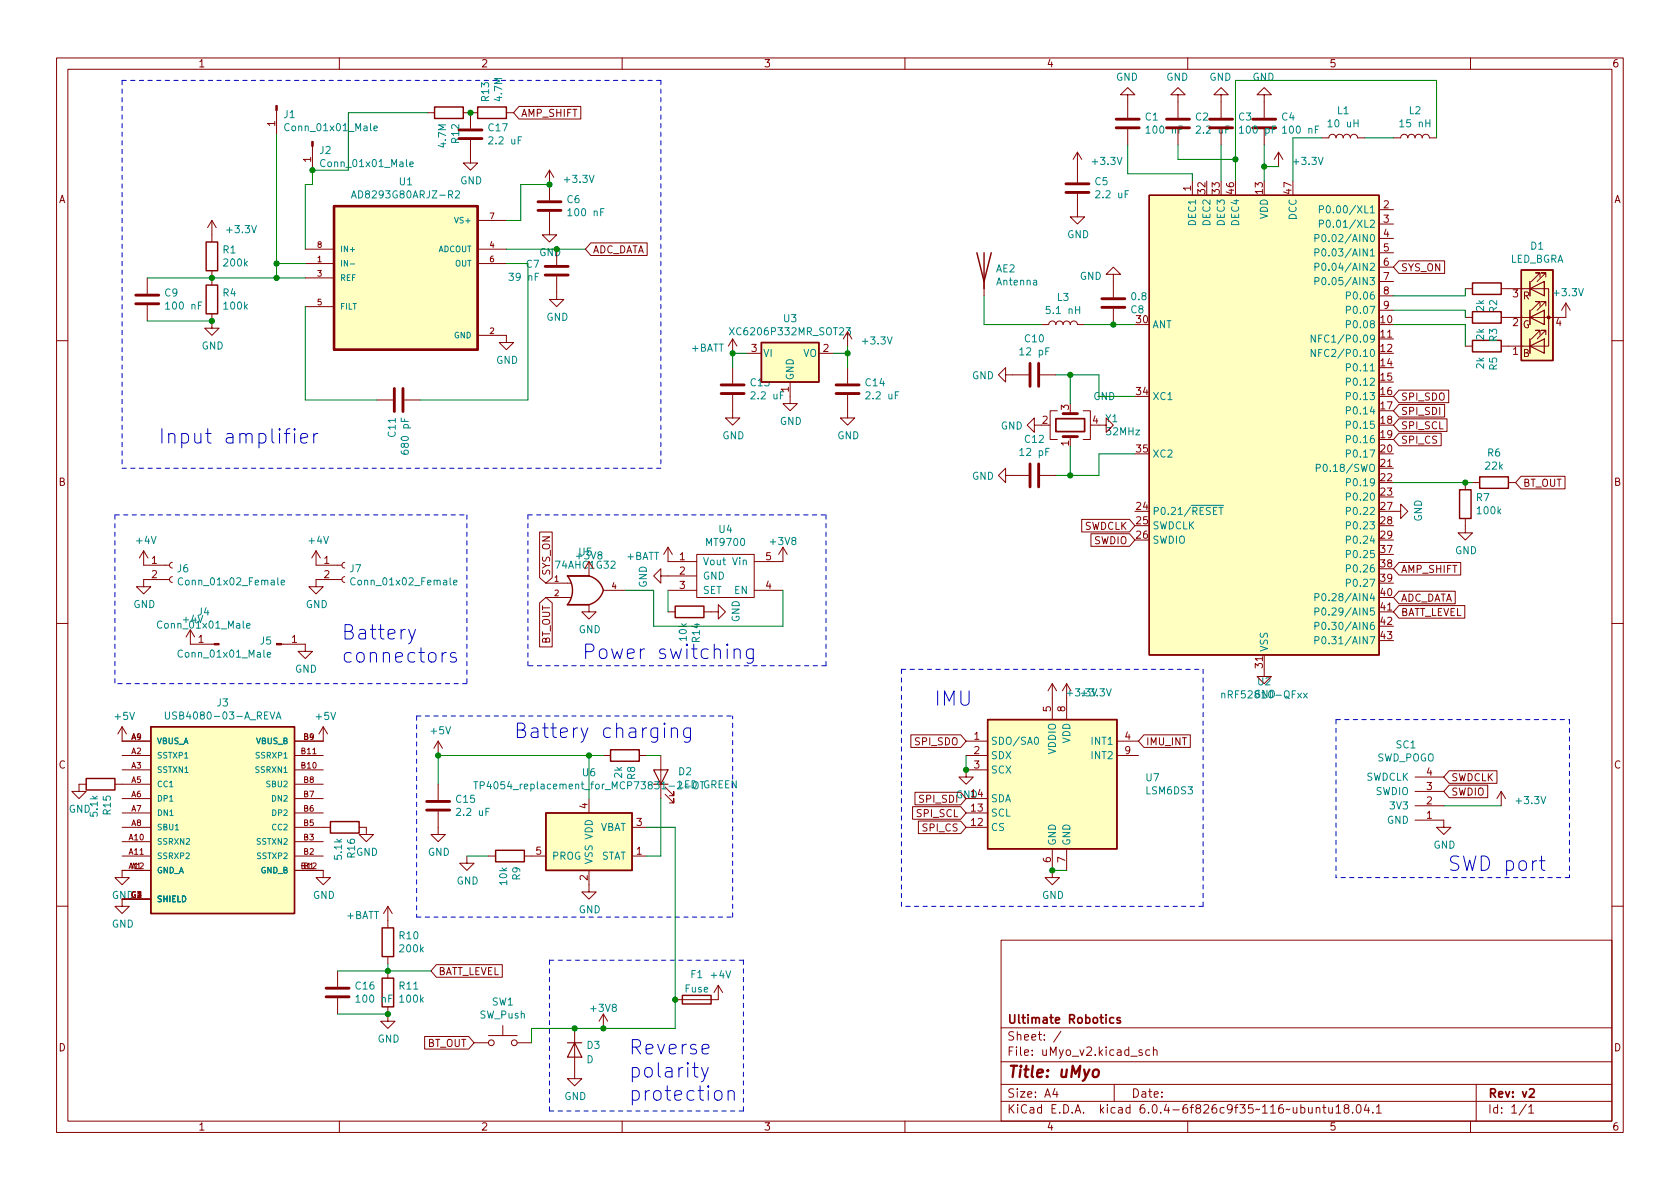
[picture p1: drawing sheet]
<svg xmlns="http://www.w3.org/2000/svg" width="297mm" height="210mm" viewBox="0 0 297 210" stroke-linecap="round" stroke-linejoin="round" font-family="sans-serif">
<g fill="none" stroke="#840000" stroke-width=".18">
<path d="M10 10.2h277v190.1h-277zM12 12.2h273v186.1h-273zM48.9 19.5v4.2M60 10.2v2M75.6 19.9h1.2M81.9 19.9h2.6M83.2 19.9v2.8M89.5 19.9h1.3M91.8 18.8h10.9v2.2h-10.9l-1-1.1zM110 10.2v2M160 10.2v2M199.4 16.8h1.3l-1.3-1.3-1.3 1.3h1.3v4"/>
<path d="M208.3 16.8h1.2l-1.2-1.3-1.3 1.3h1.3v4M210 10.2v2M215.9 16.8h1.3l-1.3-1.3-1.3 1.3h1.3v4M223.5 16.8h1.3l-1.3-1.3-1.3 1.3h1.3v4M260 10.2v2M37.5 39l-.8 1.3M37.5 39v3.8M37.5 39l.7 1.3M55.2 25.9v4.2M83.2 24.8v4h1.3l-1.3 1.3-1.3-1.3h1.3M84.5 39h5M97.2 37.5v4h1.2l-1.2 1.3-1.3-1.3h1.3"/>
<path d="M97.2 30.1v5.3M97.2 30.1l-.8 1.3M97.2 30.1l.7 1.3M190.5 34.3v4h1.3l-1.3 1.3-1.3-1.3h1.3M190.5 26.9v5.4M190.5 26.9l-.8 1.3M190.5 26.9l.8 1.3M199.4 22.9v2.7M208.3 22.9v2.7M210.8 32v2.5M215.9 22.9v2.7M223.5 22.9v2.7"/>
<path d="M226.1 26.9l-.8 1.3M226.1 26.9v2.6M226.1 26.9l.7 1.3M233.7 24.4h1.2M234.9 24.4a.64 .64 0 0 1 .7-.7 .64 .64 0 0 1 .6 .7 .64 .64 0 0 1 .7-.7 .64 .64 0 0 1 .6 .7 .64 .64 0 0 1 .6-.7 .64 .64 0 0 1 .7 .7 .64 .64 0 0 1 .6-.7 .64 .64 0 0 1 .6 .7M240 24.4h1.3M243.8 37.1h2.6M243.8 39.6h2.6M246.4 24.4h1.2M247.6 24.4a.64 .64 0 0 1 .7-.7 .64 .64 0 0 1 .6 .7 .64 .64 0 0 1 .7-.7 .64 .64 0 0 1 .6 .7 .64 .64 0 0 1 .6-.7 .64 .64 0 0 1 .7 .7 .64 .64 0 0 1 .6-.7 .64 .64 0 0 1 .6 .7M252.7 24.4h1.3M26 49.1v2.8"/>
<path d="M26 54v2.8M37.5 55.5v2.5h1.2l-1.2 1.3-1.3-1.3h1.3M37.5 47.9v2.5M54 46.6h5.1M54 49.1h5.1M54 44.1h5.1M54 54.2h5.1M84.5 59.3h5v1.3h1.3l-1.3 1.2-1.2-1.2h1.2M84.5 46.6h5M84.5 44.1h5M98.4 48.9v4.1h1.3l-1.3 1.2-1.2-1.2h1.2M98.4 44.1v2.8"/>
<path d="M104.5 43h9.9v2.2h-9.9l-1-1.1zM129.5 59.9v2.6M129.5 59.9l-.7 1.3M129.5 59.9l.8 1.3M150.6 59.9l-.7-1.2v2.5M174 49.8v2.5M184.1 57.4h1.3a.64 .64 0 0 1 .7-.6 .64 .64 0 0 1 .6 .6 .64 .64 0 0 1 .6-.6 .64 .64 0 0 1 .7 .6 .64 .64 0 0 1 .6-.6 .64 .64 0 0 1 .6 .6 .64 .64 0 0 1 .7-.6 .64 .64 0 0 1 .6 .6h1.3M196.8 48.5h-1.2l1.2-1.3 1.3 1.3h-1.3v4.1M196.8 54.6v2.8M243.8 59.9h2.6M243.8 42.2h2.6M243.8 44.7h2.6"/>
<path d="M243.8 47.2h2.6M243.8 49.8h2.6M243.8 52.3h2.6M243.8 54.9h2.6M247.3 46.1h8.1v2.2h-8.1l-.9-1.1zM259.1 56.1h1.2M259.1 51h1.2M265.4 51h8.4v10.2h-8.4M265.4 56.1h3.8M270.5 54.9v2.5M270.5 49.8v2.5M270.5 59.9v2.6"/>
<path d="M272.3 59.2v-.8h-.8h.8l-1.5 1.5M272.3 54.1v-.8h-.8h.8l-1.5 1.6M272.3 49v-.7h-.8h.8l-1.5 1.5M273 54.9v2.5zM273 54.9h.1M273 49.8v2.5zM273 49.8h.1M273.3 59.2v-.8h-.8h.8l-1.5 1.5M273.3 54.1v-.8h-.8h.8l-1.5 1.6M273.3 49v-.7h-.8h.8l-1.5 1.5M276.9 53.6v2.5h-6.4M276.9 53.6l-.8 1.3"/>
<path d="M276.9 53.6l.7 1.3M10 60.2h2M66.7 70.7h2.8M71.5 70.7h2.8M129.5 69.8v4.1h1.3l-1.3 1.3-1.2-1.3h1.2M129.5 65v2.8M132.1 62.5h2.5M139.7 67.6v3.8h1.3l-1.3 1.2-1.3-1.2h1.3M144.8 62.5h2.5M149.9 69.8v4.1h1.2l-1.2 1.3-1.3-1.3h1.3M149.9 65v2.8M177.8 66.3v-1.3l-1.3 1.3 1.3 1.3v-1.3h4.1"/>
<path d="M182.9 75.2v-1.3l-1.3 1.3 1.3 1.2v-1.2h1.2M183.9 66.3h2.8M186.9 72.6h-1.2v5.1h1.2M189.2 72.6v.5M189.2 77.2v.5M191.5 72.6h1.3v5.1h-1.3M194.3 75.2h1.3v-1.3l1.2 1.3-1.2 1.2v-1.2M247.3 76.6h7.5v2.2h-7.5l-.9-1.1zM247.3 71.5h8.1v2.2h-8.1l-.9-1.1zM247.3 74.1h8.5v2.2h-8.5l-.9-1.1zM247.3 69h8.8v2.2h-8.8l-.9-1.1zM259.1 61.2h1.2"/>
<path d="M285 60.2h2M25.4 97.4l-.8 1.3M25.4 97.4v2.5h4.6M25.4 97.4l.8 1.3M30.5 99.4l-.4 .2-.1 .3 .1 .4 .4 .2M55.9 97.4v2.5h4.6M55.9 97.4l-.8 1.3M55.9 97.4l.7 1.3M61 99.4l-.4 .2-.1 .3 .1 .4 .4 .2M95.4 94.1h2.2v8.1l-1.1 .9-1.1-.9zM104.1 99.3v2.5M118.1 96.8l-.8 1.2"/>
<path d="M118.1 96.8v2.5h5.1M118.1 96.8l.8 1.2M123.2 98h10.1v7.7h-10.1zM138.4 96.8l-.7 1.2M138.4 96.8v2.5h-5.1M138.4 96.8l.8 1.2M177.8 84.1v-1.3l-1.3 1.3 1.3 1.2v-1.2h4.1M183.9 84.1h2.8M191.3 91.8h8.4l1 1.2-1 1.1h-8.4zM192.9 94.4h6.8l1 1.1-1 1.1h-6.8zM243.8 82.8h2.6M246.4 90.4h1.2v-1.3l1.3 1.3-1.3 1.3v-1.3"/>
<path d="M247.3 99.5h11v2.2h-11l-.9-1.1zM259.1 91.7v2.5h1.2l-1.2 1.3-1.3-1.3h1.3M259.1 85.3v1.3M260.3 85.3h1.3M266.7 85.3h1.3M268.9 84.2h7.8v2.2h-7.8l-.9-1.1zM10 110.2h2M30 102.5h-4.6v1.3h1.3l-1.3 1.2-1.3-1.2h1.3M30.5 102l-.4 .1-.1 .4 .1 .3 .4 .2M33.7 111.4l-.8 1.2M33.7 111.4v2.5h4.2M33.7 111.4l.7 1.2"/>
<path d="M49.8 113.9h4.2v1.3h1.2l-1.2 1.3-1.3-1.3h1.3M60.5 102.5h-4.6v1.3h1.2l-1.2 1.2-1.3-1.2h1.3M61 102l-.4 .1-.1 .4 .1 .3 .4 .2M95.4 106.6l1.1-.9 1.1 .9v7.8h-2.2zM96.5 105.7h4.5M96.5 103.1h4.5M104.1 106.9v1.3h1.3l-1.3 1.3-1.2-1.3h1.2M106.7 104.4h3.8M116.8 101.8v-1.2l-1.2 1.2 1.2 1.3v-1.3h6.4M118.1 108.2h1.3M118.1 104.4h5.1M124.5 108.2h2.5v-1.3l1.3 1.3-1.3 1.3v-1.3"/>
<path d="M133.3 104.4h5.1M223.5 115.8v3.8h1.3l-1.3 1.3-1.3-1.3h1.3M243.8 108.2h2.6M247.3 107.1h11.7v2.2h-11.7l-.9-1.1zM247.3 104.5h10v2.3h-10l-.9-1.1zM285 110.2h2M15.2 138.7h-1.2v1.2h1.2l-1.2 1.3-1.3-1.3h1.3M20.3 138.7h6.4M21.6 133.6h5.1M21.6 136.1h5.1M21.6 128.5v2.6h5.1M21.6 128.5l-.8 1.3"/>
<path d="M21.6 128.5l.8 1.3M52.1 133.6h5M52.1 136.1h5M52.1 138.7h5M57.1 128.5v2.6h-5M57.1 128.5l-.7 1.3M57.1 128.5l.8 1.3M77.5 131.1l-.8 1.2M77.5 131.1v2.5M77.5 138.7v2.8M77.5 131.1l.7 1.2M106.7 133.6h1.2"/>
<path d="M113 133.6h1.3M116.8 133.6v7.6M117.6 139.2l1.5 1.5v-.8v.8h-.7M161 129.9h8.9l.9 1.2-.9 1.1h-8.9zM170.8 133.6h3.8M170.8 131.1h3.8M174.6 136.1h-3.8v1.3h1.3l-1.3 1.3-1.3-1.3h1.3M186.1 120.9v6.3M186.1 120.9l-.8 1.3M186.1 120.9l.7 1.3M188.6 120.9v6.3M188.6 120.9l-.8 1.3"/>
<path d="M188.6 120.9l.8 1.3M197.5 133.6h3.8M197.5 131.1h3.8M202.2 129.9h8.3v2.3h-8.3l-.9-1.1zM250.2 139.9h5.1M250.2 137.4h5.1M256.2 138.8h6.8v2.3h-6.8l-.9-1.2zM256.2 136.3h8.5v2.2h-8.5l-.9-1.1zM265.4 139.9l-.7 1.3M265.4 139.9v2.6M265.4 139.9l.8 1.3M21.6 146.3h5.1"/>
<path d="M21.6 148.8h5.1M21.6 151.4h5.1M21.6 141.2h5.1M21.6 143.8h5.1M24.8 152.7l.3-.1 .2 .3-.6 .7h.6M26.7 153.9h-5.1v1.3h1.3l-1.3 1.3-1.3-1.3h1.3M26.7 159h-5.1v1.3h1.3l-1.3 1.2-1.3-1.2h1.3M52.1 153.9h5v1.3h1.3l-1.3 1.3-1.2-1.3h1.2M52.1 146.3h6.3M52.1 148.8h5M52.1 151.4h5M52.1 141.2h5"/>
<path d="M52.1 143.8h5M55.3 152.7l.4-.1 .2 .3-.6 .7h.6M63.5 146.3h1.3v1.3h1.2l-1.2 1.2-1.3-1.2h1.3M77.5 143.5v4.1h1.2l-1.2 1.2-1.3-1.2h1.3M82.5 151.4v1.2h1.3l-1.3 1.3-1.2-1.3h1.2M86.4 151.4h1.2M92.7 151.4h3.8M104.1 153.9v3.8h1.3l-1.3 1.3-1.2-1.3h1.2M104.1 141.2v2.6M111.8 146.3h2.5M111.8 151.4h2.5M117.6 140.5l1.5 1.5v-.8v.8h-.7"/>
<path d="M161.4 142.6h8.5l.9 1.2-.9 1.1h-8.5zM161.8 140.1h8.1l.9 1.1-.9 1.1h-8.1zM162.4 145.2h7.5l.9 1.1-.9 1.1h-7.5zM170.8 146.3h3.8M170.8 141.2h3.8M170.8 143.8h3.8M186.1 150.1v5.1h1.2l-1.2 1.3-1.3-1.3h1.3M188.6 150.1v3.8M250.2 145h5.1v1.3h1.2l-1.2 1.3-1.3-1.3h1.3M250.2 142.5h5.1M10 160.2h2M59.7 171.7v2.8"/>
<path d="M59.7 176.5v2.8M68.6 178v2.6h1.2l-1.2 1.3-1.3-1.3h1.3M68.6 160.3l-.8 1.2M68.6 160.3v3.8M68.6 169.2v1.2M68.6 171.7v1.3M68.6 160.3l.7 1.2M77.2 170.6h11.6v2.2h-11.6l-1-1.1zM106.7 179.3l-.8 1.3M106.7 179.3v2.6M106.7 179.3l.7 1.3M127 174.2v2.6h-7.6"/>
<path d="M127 174.2l-.8 1.3M127 174.2l.8 1.3M177 166.3h108v32h-108zM285 160.2h2M60 198.3v2M75.1 183.3h7.8l.9 1.1-.9 1.1h-7.8zM83.8 184.4h2.6M86.4 183.1h5M88.9 181.4v1.7M91.4 184.4h2.6M101.6 181.9v8.8h1.3l-1.3 1.3-1.3-1.3h1.3M110 198.3v2"/>
<path d="M160 198.3v2M177 194.8h108M177 191.8h108M177 187.8h108M177 181.8h108M186.5 192.5l-.4 1h1M186.9 193v1M187.6 182.4l-1.3 1.9M197 191.8v3M201.9 185.7l-.3-.1-.2 .2v.3l.5 .1v.4h-.5M203.3 185.7l-.4-.1-.3 .3v.4l.1 .3h.6M203.9 185.8l.2-.2 .4 .1 .1 .9"/>
<path d="M203.9 185.1v1.5M210 198.3v2M232.7 196l.2-.2 .4 .1 .1 .9M232.7 195.8v1M233.9 195.8h.5M234.1 195.3v1.3l.3 .2M234.9 195.8l.1 1h.4l.2-.1M235.6 195.8v1M236.2 195.8l.4-.5v1.5M236.2 196.8h.9M237.9 196l-.3-.3 .1-.2 .2-.2 .5 .1 .1 .2-.1 .2-.6 .2-.2 .3 .1 .4 .2 .1h.3l.3-.3v-.2l-.3-.3M239.1 196.7v.1"/>
<path d="M240 195.4l.1-.1a.81 .81 0 0 1 .6 .7 .81 .81 0 0 1-.3 .8h-.1a.81 .81 0 0 1-.6-.6 .81 .81 0 0 1 .3-.8zM241.6 195.3l-.4 1h.9M241.9 195.8v1M242.7 196.7v.1M243.4 195.8l.4-.5v1.5M243.4 196.8h.8M260 198.3v2M261 191.8v6.5M269.9 195.3l-1.3 1.9M270.3 195.8l.4-.5v1.5M270.3 196.8h.9"/>
<circle cx="86.9" cy="184.4" r=".51"/>
<circle cx="90.9" cy="184.4" r=".51"/>
</g>
<path d="M186.7 74h5.1v2.3h-5.1zM196.9 180l-.4-.1-.3 .3v.4l.1 .3h.6M198.1 180l-.4-.1-.2 .2 .1 .3 .5 .1v.4h-.6M270.4 192.7l.6-.2 .2 .2 .1 .3-1 1h1" fill="none" stroke="#840000" stroke-width=".3"/>
<path d="M193.4 189.3a.52 .52 0 0 1 .5-.2 .52 .52 0 0 1 .4 .4l-.1 .6a.55 .55 0 0 1-.5 .4 .55 .55 0 0 1-.5-.4z" fill="none" stroke="#840000" stroke-width=".4"/>
<g fill="none" stroke="#840000" stroke-width=".51">
<path d="M81.2 23h4M81.2 24.5h4M95.1 35.7h4.1M95.1 37.2h4.1M188.5 32.5h4M188.5 34h4M197.4 21.1h4M197.4 22.6h4M206.2 21.1h4.1M206.2 22.6h4.1M213.9 21.1h4M213.9 22.6h4"/>
<path d="M221.5 21.1h4.1M221.5 22.6h4.1M24 52.2h4.1M24 53.7h4.1M96.4 48.6h4.1M96.4 47.1h4.1M194.8 52.8h4.1M194.8 54.4h4.1M69.7 68.7v4.1M71.2 68.7v4.1M127.5 68.1h4.1M127.5 69.6h4.1"/>
<path d="M147.8 68.1h4.1M147.8 69.6h4.1M182.1 64.3v4M183.6 64.3v4M188 77.2h2.5M188 73.1h2.5M182.1 82v4.1M183.6 82v4.1M75.4 141.7h4.1M75.4 143.3h4.1M57.7 174.7h4M57.7 176.3h4"/>
</g>
<g fill="none" stroke="#840000" stroke-width=".25">
<path d="M76.8 18.9h5.1v2h-5.1zM84.5 18.9h5v2h-5zM203.2 34.5h40.6v81.3h-40.6zM36.4 42.8h2.1v5.1h-2.1zM36.4 50.4h2.1v5.1h-2.1zM172.7 44.7l1.3 5.1 1.3-5.1M174 44.7v6.3M260.3 50h5.1v2.1h-5.1zM260.3 55.1h5.1v2h-5.1zM269 47.7h5.6v16h-5.6zM134.6 60.6h10.2v7h-10.2zM260.3 60.2h5.1v2h-5.1z"/>
<path d="M258.1 86.6h2v5.1h-2zM261.6 84.3h5.1v2.1h-5.1zM100.3 101.8h3.8a3.6 3.6 0 0 1 2.6 2.6 3.7 3.7 0 0 1-2.6 2.5h-3.8a4.1 4.1 0 0 0 0-5.1zM119.4 107.2h5.1v2h-5.1zM15.2 137.7h5.1v2h-5.1zM26.7 128.5h25.4v33h-25.4zM107.9 132.6h5.1v2h-5.1zM174.6 127.2h22.9v22.9h-22.9zM58.4 145.3h5.1v2h-5.1zM87.6 150.4h5.1v2h-5.1zM96.5 143.8h15.3v10.1h-15.3zM67.6 173h2v5h-2z"/>
<path d="M67.6 164.1h2v5.1h-2zM120.6 176h5.1v1.5h-5.1z"/>
</g>
<g fill="#ffffc2" stroke="#ffffc2" stroke-width=".18">
<path d="M26.7 128.5h25.4v33h-25.4z"/>
<path d="M134.6 60.6h10.2v7h-10.2z"/>
<path d="M269 47.7h5.6v16h-5.6z"/>
<path d="M203.2 34.5h40.6v81.3h-40.6z"/>
<path d="M96.5 143.8h15.3v10.1h-15.3z"/>
<path d="M59.1 36.4h25.4v25.4h-25.4z"/>
<path d="M174.6 127.2h22.9v22.9h-22.9z"/>
<path d="M100.3 106.9h3.8z"/>
<path d="M100.3 101.8h3.8z"/>
</g>
<g fill="none" stroke="#008484" stroke-width=".18">
<path d="M62.1 35l.5-1.3 .4 1.3M62.3 34.6h.6M66.1 22.7l.6-.1v-.3h-.4l-.2 .2 .1 .6h.5M72.5 29.1l.6-.2-.1-.2-.4-.1-.1 .2v.6h.5M80.5 33.9l.5-.2 .2 .4-.7 .9h.7M233.3 37h.6l.1-.2-.1-.3-.6-.1v1.3M233.3 39.6l.6-.1 .1-.2-.1-.3-.6-.1v1.3M234.6 36.5l.2-.1a.68 .68 0 0 1 .4 .6 .68 .68 0 0 1-.4 .7l-.2-.2-.1-.3zM234.6 39l.2-.1a.68 .68 0 0 1 .4 .7 .68 .68 0 0 1-.4 .6l-.2-.1-.1-.4zM61.9 46.7h.8M129 57.9l.8 1.3M129.8 57.9l-.8 1.3"/>
<path d="M149.6 57.9h.8l-.4 .5 .3 .2v.5l-.2 .1-.5-.1M232.5 42.1h.6l.1-.2v-.3l-.7-.1v1.2M232.5 44.7l.6-.1 .1-.2v-.3l-.7-.1v1.3M232.5 47.2l.6-.1 .1-.1v-.3l-.7-.2v1.3M232.5 49.7h.6l.1-.2v-.3l-.7-.1v1.3M232.6 59.2v1.3l-.8-1.3v1.3M233.8 41.6l.2-.1a.68 .68 0 0 1 .4 .6 .68 .68 0 0 1-.4 .6l-.2-.1-.1-.4zM233.9 44.1l.1-.1a.68 .68 0 0 1 .4 .6 .68 .68 0 0 1-.4 .7 .84 .84 0 0 1-.1-1.2zM233.9 46.6l.1-.1a.68 .68 0 0 1 .4 .7 .68 .68 0 0 1-.4 .6 .84 .84 0 0 1-.1-1.2zM233.9 49.1h.1a.68 .68 0 0 1 .4 .6 .68 .68 0 0 1-.4 .7 .84 .84 0 0 1-.1-1.3zM238.1 57.4l.6-.1 .1-.2-.1-.3-.6-.1v1.3M238.1 52.3l.6-.1 .1-.2-.1-.3-.6-.1v1.3"/>
<path d="M238.1 54.8h.6l.1-.2-.1-.3-.6-.1v1.2M232.6 61.8v1.3l-.8-1.3v1.3M238.1 65l.6-.1 .1-.2-.1-.3-.6-.1v1.3M238.1 67.5h.6l.1-.2-.1-.3-.6-.1v1.2M238.1 70.1l.6-.1 .1-.2-.1-.3-.6-.1v1.3M238.1 72.6l.6-.1 .1-.1-.1-.3-.6-.2v1.3M238.1 75.1h.6l.1-.2-.1-.3-.6-.1v1.3M238.1 77.7l.6-.1 .1-.2-.1-.3-.6-.1v1.3M104.5 97.6l.4 1.2 .4-1.2M106 98.1l-.3-.2 .1-.2 .2-.1h.3l.1 .2v.2l-.6 .2-.1 .2 .1 .3 .2 .1h.3l.1-.2v-.4l-.2-.1M232.7 82.8l.6-.1 .2-.2-.1-.3-.7-.1v1.3M238.1 80.2h.6l.1-.2-.1-.3-.6-.1v1.2"/>
<path d="M238.1 85.3l.6-.1 .1-.1-.1-.3-.6-.2v1.3M238.1 87.8h.6l.1-.2-.1-.3-.6-.1v1.3M238.1 90.4l.6-.1 .1-.2-.1-.3-.6-.1v1.3M238.1 92.9h.6l.1-.2-.1-.3-.6-.1v1.2M238.1 95.5l.6-.1 .1-.2-.1-.3-.6-.1v1.3M238.1 98l.6-.1 .1-.1-.1-.3-.6-.2v1.3M32.3 102.3a.6 .6 0 0 0-.8 .4 .6 .6 0 0 0 .6 .7l.2-.1M43.6 110.7l.6-.2v-.2l-.4-.1-.2 .2 .1 .6h.5M47.3 115.8l.6-.1-.1-.3h-.4l-.1 .1v.7h.5M49.7 103l.6-.1v-.2l-.4-.1-.2 .2 .1 .6h.5M62.8 102.3a.6 .6 0 0 0-.9 .4 .6 .6 0 0 0 .6 .7l.3-.1M80.2 103l.6-.1-.1-.2-.3-.1-.2 .2 .1 .6h.4"/>
<path d="M232.5 105.6h.6l.1-.2v-.3l-.7-.1v1.2M232.5 108.2l.6-.1 .1-.2v-.3l-.7-.1v1.3M232.5 110.7l.6-.1 .1-.1v-.3l-.7-.2v1.3M232.5 113.2h.6l.1-.2v-.3l-.7-.1v1.3M233.9 105h.1a.68 .68 0 0 1 .4 .6 .68 .68 0 0 1-.4 .6 .84 .84 0 0 1-.1-1.2zM233.9 107.6l.1-.1a.68 .68 0 0 1 .4 .6 .68 .68 0 0 1-.4 .7 .84 .84 0 0 1-.1-1.2zM233.9 110.1l.1-.1a.68 .68 0 0 1 .4 .7 .68 .68 0 0 1-.4 .6 .84 .84 0 0 1-.1-1.2zM233.9 112.6h.1a.68 .68 0 0 1 .4 .6 .68 .68 0 0 1-.4 .7 .84 .84 0 0 1-.1-1.3zM238.1 100.5h.6l.1-.2-.1-.3-.6-.1v1.3M238.1 103.1l.6-.1 .1-.2-.1-.3-.6-.1v1.3M29.2 125.9v1l.3 .3h.2l.3-.3v-1M48.8 127.2l.5-1.3 .4 1.3"/>
<path d="M49 126.8h.6M83.8 138.2h.7M84.1 138.2v1.3M84.9 138.9l.6-.1 .1-.1v-.3l-.7-.2v1.3M183 130.5l.2-.1a.68 .68 0 0 1 .4 .6 .68 .68 0 0 1-.4 .6l-.2-.1-.1-.4zM194.5 121.8h.8l-.5 .5 .4 .1v.6l-.2 .1-.5-.1M195.6 121.8l.4 1.3 .5-1.3M216 122.7l.2-.1h.3l.1 .8M216 122.6v.8M230.5 122.6l.6 .8M231.1 122.6l-.6 .8"/>
</g>
<g fill="#840000" stroke="#840000" stroke-width=".18">
<path d="M48.9 113.8h.9v.2h-.9z"/>
<path d="M37.9 113.8h.8v.2h-.8z"/>
<path d="M55.1 25h.3v.9h-.3z"/>
<path d="M48.8 18.7h.2v.8h-.2z"/>
<circle cx="273.8" cy="56.1" r=".25"/>
</g>
<path d="M270.5 56.1l2.5-1.2v2.5zM270.5 51l2.5-1.2v2.5zM270.5 49.8v2.5M270.5 54.9v2.5M270.5 59.9v2.6M270.5 61.2l2.5-1.3v2.6zM115.6 136.1h2.5l-1.3 2.6zM100.3 184.4h2.6M101.6 184.4l1.3 2.5h-2.6z" fill="none" stroke="#840000" stroke-width=".2"/>
<path d="M59.1 36.4h25.4v25.4h-25.4z" fill="none" stroke="#840000" stroke-width=".41"/>
<g fill="none" stroke="#0000c2" stroke-width=".18">
<path d="M52.1 75.8l-.1 .1 .1 .1 .1-.1-.1-.1v.2M52.1 76.7v1.6M53.2 77.5l1.2-.2-.1-.5-.8-.1-.3 .3v1l.1 .2 .2 .1 .8-.1M55.5 76.7v1.6M56.2 76.7a.65 .65 0 0 0-.7 .4M72.3 111.3l.6 1.7M73.5 111.3l-.9 2.3-.3 .2M78.9 115.4a.65 .65 0 0 0-.7 .5M80.6 115.5l-.6-.1-.4 .4 .2 .3 .8 .3 .1 .2-.1 .4-.2 .1-.8-.1M129.8 115a.63 .63 0 0 1 1.1 .1v1.3M129.8 114.8v1.6M133.2 114.8v2a.69 .69 0 0 1-1.1 .4"/>
<path d="M133.2 114.9l-.7-.1-.5 .4v.8l.2 .3 .3 .1 .7-.1M117.5 127.9l-.1 .1 .1 .1 .1-.1-.1-.1v.2M118.7 129a.63 .63 0 0 1 1.1 .1v1.3M118.7 128.7v1.7M122.1 128.7v2.1a.69 .69 0 0 1-1.1 .3M122.1 128.8l-.7-.1-.5 .5v.7l.2 .4 .3 .1 .7-.1M272.2 152.2h1M272.6 151.4v2.1l.1 .3 .5 .1M124 188.8l.6 1.7M125.2 188.8l-.8 2.3-.4 .2M128.7 193.1a.63 .63 0 0 1 1.1 .1v1.4M128.7 192.9v1.7"/>
</g>
<g fill="none" stroke="#0000c2" stroke-width=".18" stroke-dasharray=".8 .8">
<path d="M21.6 14.2h95.2M21.6 14.2v68.6M116.8 14.2v68.6M20.3 91.1v29.8M20.3 91.1h62.2M82.5 91.1v29.8M93.3 91.1h52.7M93.3 91.1v26.6M116.8 82.8h-95.2M146 91.1v26.6M146 117.7h-52.7M159.4 118.4h53.3"/>
<path d="M159.4 118.4v41.9M212.7 118.4v41.9M73.7 126.6v35.6M73.7 126.6h55.8M82.5 120.9h-62.2M236.2 127.2v28M236.2 127.2h41.3M277.5 127.2v28M277.5 155.2h-41.3M73.7 162.2h55.8M97.2 169.8v26.7M97.2 169.8h34.2"/>
<path d="M129.5 162.2v-35.6M131.4 169.8v26.7M212.7 160.3h-53.3M131.4 196.5h-34.2"/>
</g>
<g fill="none" stroke="#008400" stroke-width=".18">
<path d="M75.6 19.9h-14v10.2h-6.4v2.5h-1.2v11.5M48.9 23.7v25.4M97.2 32.6h-5.1v6.4h-2.6M199.4 25.6v5.1h11.4v1.3M208.3 25.6v2.6h10.1M215.9 25.6v6.4M223.5 25.6v6.4M223.5 29.5h2.6M233.7 24.4h-5.1v7.6M241.3 24.4h5.1M254 24.4v-10.2h-35.6v17.8M26 49.1h28"/>
<path d="M26 56.8h11.5M48.9 46.6h5.1M54 54.2v16.5h12.7M89.5 46.6h3.8v24.1h-19M89.5 44.1h14M174 52.3v5.1h10.1M191.8 57.4h8.9M246.4 57.4h12.7v3.8M246.4 54.9h12.7v1.2M259.1 51v1.3h-12.7M132.1 62.5h-2.6v2.5M147.3 62.5h2.6"/>
<path d="M149.9 61.2v3.8M186.7 66.3h7.6v3.8h6.4M189.2 66.3v5.1M189.2 79v5.1M200.7 80.3h-6.4v3.8h-7.6M246.4 85.3h13.9M110.5 104.4h5.1v6.3h22.8v-6.3M118.1 104.4v3.8M104.1 133.6v7.6M106.7 133.6h-29.2v5.1M114.3 133.6h2.5M170.8 133.6v2.5"/>
<path d="M82.5 151.4h3.9M114.3 146.3h5.1v35.6h-25.4v2.5M116.8 141.2v10.2h-2.5M186.1 153.9h2.5M255.3 142.5h10.1M59.7 171.7h16.5M59.7 179.3h8.9M68.6 170.4v1.3"/>
</g>
<g fill="#008400" stroke="#008400" stroke-width=".18">
<circle cx="55.2" cy="30.1" r=".46"/>
<circle cx="48.9" cy="49.1" r=".46"/>
<circle cx="37.5" cy="49.1" r=".46"/>
<circle cx="83.2" cy="19.9" r=".46"/>
<circle cx="119.4" cy="176.8" r=".46"/>
<circle cx="101.6" cy="181.9" r=".46"/>
<circle cx="97.2" cy="32.6" r=".46"/>
<circle cx="48.9" cy="46.6" r=".46"/>
<circle cx="37.5" cy="56.8" r=".46"/>
<circle cx="68.6" cy="179.3" r=".46"/>
<circle cx="68.6" cy="171.7" r=".46"/>
<circle cx="77.5" cy="133.6" r=".46"/>
<circle cx="129.5" cy="62.5" r=".46"/>
<circle cx="170.8" cy="136.1" r=".46"/>
<circle cx="104.1" cy="133.6" r=".46"/>
<circle cx="106.7" cy="181.9" r=".46"/>
<circle cx="189.2" cy="66.3" r=".46"/>
<circle cx="218.4" cy="28.2" r=".46"/>
<circle cx="149.9" cy="62.5" r=".46"/>
<circle cx="189.2" cy="84.1" r=".46"/>
<circle cx="259.1" cy="85.3" r=".46"/>
<circle cx="186.1" cy="153.9" r=".46"/>
<circle cx="223.5" cy="29.5" r=".46"/>
<circle cx="196.8" cy="57.4" r=".46"/>
</g>
<g font-size="3.5" fill="#0000c2">
<text x="27.9" y="78.5">Input amplifier</text>
<text x="60.3" y="113.1">Battery</text>
<text x="60.3" y="117.2">connectors</text>
<text x="102.9" y="116.6">Power switching</text>
<text x="165.1" y="124.8">IMU</text>
<text x="90.8" y="130.5">Battery charging</text>
<text x="255.9" y="154">SWD port</text>
<text x="111.1" y="186.5">Reverse</text>
<text x="111.1" y="190.6">polarity</text>
<text x="111.1" y="194.7">protection</text>
</g>
<text font-size="2.8" fill="#840000" x="178" y="190.6">Title: uMyo</text>
<g font-size="2.1" fill="#840000">
<text x="178" y="184">Sheet: /</text>
<text x="178" y="181">Ultimate Robotics</text>
<text x="178" y="186.7">File: uMyo_v2.kicad_sch</text>
<text x="178" y="196.9">KiCad E.D.A. kicad 6.0.4-6f826c9f35~116~ubuntu18.04.1</text>
<text x="178" y="194.1">Size: A4</text>
<text x="200" y="194.1">Date:</text>
<text x="263" y="194.1">Rev: v2</text>
<text x="263" y="196.9">Id: 1/1</text>
</g>
<g font-size="1.8" fill="#840000">
<text x="35" y="11.9">1</text>
<text x="85" y="11.9">2</text>
<text x="135" y="11.9">3</text>
<text x="185" y="11.9">4</text>
<text x="235" y="11.9">5</text>
<text x="285" y="11.9">6</text>
<text x="48.6" y="22.3" transform="rotate(-90 48.6 22.3)">1</text>
<text x="92.1" y="20.7">AMP_SHIFT</text>
<text x="55" y="28.7" transform="rotate(-90 55 28.7)">1</text>
<text x="10.3" y="35.9">A</text>
<text x="210.6" y="33.8" transform="rotate(-90 210.6 33.8)">1</text>
<text x="213.1" y="34.3" transform="rotate(-90 213.1 34.3)">32</text>
<text x="215.6" y="34.3" transform="rotate(-90 215.6 34.3)">33</text>
<text x="218.2" y="34.3" transform="rotate(-90 218.2 34.3)">46</text>
<text x="223.3" y="34.3" transform="rotate(-90 223.3 34.3)">13</text>
<text x="228.3" y="34.3" transform="rotate(-90 228.3 34.3)">47</text>
<text x="285.3" y="35.9">A</text>
<text x="244.6" y="36.8">2</text>
<text x="244.6" y="39.4">3</text>
<text x="244.6" y="41.9">4</text>
<text x="104.8" y="44.8">ADC_DATA</text>
<text x="244.6" y="44.4">5</text>
<text x="244.6" y="47">6</text>
<text x="247.6" y="48">SYS_ON</text>
<text x="244.6" y="49.5">7</text>
<text x="244.6" y="52.1">8</text>
<text x="267.5" y="52.6">3</text>
<text x="269.2" y="53">R</text>
<text x="129.8" y="59.3">XC6206P332MR_SOT23</text>
<text x="200.9" y="57.1">30</text>
<text x="244.1" y="57.1">10</text>
<text x="244.1" y="59.7">11</text>
<text x="244.6" y="54.6">9</text>
<text x="267.5" y="57.7">2</text>
<text x="269.2" y="58">G</text>
<text x="275.1" y="57.7">4</text>
<text x="132.9" y="62.2">3</text>
<text x="145.6" y="62.2">2</text>
<text x="244.1" y="62.2">12</text>
<text x="244.1" y="64.8">14</text>
<text x="267.5" y="62.7">1</text>
<text x="269.2" y="63.1">B</text>
<text x="139.4" y="69.3" transform="rotate(-90 139.4 69.3)">1</text>
<text x="200.9" y="69.8">34</text>
<text x="244.1" y="67.3">15</text>
<text x="244.1" y="69.8">16</text>
<text x="247.6" y="70.8">SPI_SDO</text>
<text x="184.3" y="74.9">2</text>
<text x="189" y="72.5" transform="rotate(-90 189 72.5)">3</text>
<text x="193.2" y="74.9">4</text>
<text x="244.1" y="72.4">17</text>
<text x="244.1" y="74.9">18</text>
<text x="244.1" y="77.5">19</text>
<text x="247.6" y="73.4">SPI_SDI</text>
<text x="247.6" y="75.9">SPI_SCL</text>
<text x="189" y="78.8" transform="rotate(-90 189 78.8)">1</text>
<text x="200.9" y="80">35</text>
<text x="244.1" y="80">20</text>
<text x="244.1" y="82.5">21</text>
<text x="247.6" y="78.4">SPI_CS</text>
<text x="10.3" y="85.9">B</text>
<text x="244.1" y="85.1">22</text>
<text x="244.1" y="87.6">23</text>
<text x="269.2" y="86.1">BT_OUT</text>
<text x="285.3" y="85.9">B</text>
<text x="191.6" y="93.7">SWDCLK</text>
<text x="200.9" y="90.2">24</text>
<text x="200.9" y="92.7">25</text>
<text x="200.9" y="95.2">26</text>
<text x="244.1" y="90.2">27</text>
<text x="244.1" y="92.7">28</text>
<text x="244.1" y="95.2">29</text>
<text x="26.8" y="99.7">1</text>
<text x="57.3" y="99.7">1</text>
<text x="97.2" y="101.8" transform="rotate(-90 97.2 101.8)">SYS_ON</text>
<text x="98.4" y="100.6">74AHC1G32</text>
<text x="120.2" y="99.1">1</text>
<text x="120.2" y="101.6">2</text>
<text x="135.4" y="99.1">5</text>
<text x="193.4" y="96.2">SWDIO</text>
<text x="244.1" y="97.8">37</text>
<text x="244.1" y="100.3">38</text>
<text x="247.6" y="101.3">AMP_SHIFT</text>
<text x="26.8" y="102.2">2</text>
<text x="57.3" y="102.2">2</text>
<text x="120.2" y="104.1">3</text>
<text x="135.4" y="104.1">4</text>
<text x="244.1" y="102.9">39</text>
<text x="244.1" y="105.4">40</text>
<text x="244.1" y="107.9">41</text>
<text x="247.6" y="106.4">ADC_DATA</text>
<text x="35.1" y="113.7">1</text>
<text x="51.6" y="113.7">1</text>
<text x="244.1" y="110.5">42</text>
<text x="244.1" y="113">43</text>
<text x="247.6" y="108.9">BATT_LEVEL</text>
<text x="97.2" y="114" transform="rotate(-90 97.2 114)">BT_OUT</text>
<text x="223.3" y="118.1" transform="rotate(-90 223.3 118.1)">31</text>
<text x="185.8" y="125.8" transform="rotate(-90 185.8 125.8)">5</text>
<text x="188.3" y="125.8" transform="rotate(-90 188.3 125.8)">8</text>
<text x="161.9" y="131.8">SPI_SDO</text>
<text x="172.2" y="130.8">1</text>
<text x="198.9" y="130.8">4</text>
<text x="202.6" y="131.8">IMU_INT</text>
<text x="10.3" y="135.9">C</text>
<text x="172.2" y="133.3">2</text>
<text x="172.2" y="135.9">3</text>
<text x="198.9" y="133.3">9</text>
<text x="252.2" y="137.2">4</text>
<text x="285.3" y="135.9">C</text>
<text x="103.9" y="143" transform="rotate(-90 103.9 143)">4</text>
<text x="162.8" y="141.9">SPI_SDI</text>
<text x="171.7" y="143.5">13</text>
<text x="171.7" y="141">14</text>
<text x="252.2" y="142.2">2</text>
<text x="252.2" y="139.7">3</text>
<text x="256.5" y="140.7">SWDIO</text>
<text x="256.5" y="138.1">SWDCLK</text>
<text x="112.5" y="146">3</text>
<text x="162.2" y="144.5">SPI_SCL</text>
<text x="163.3" y="147">SPI_CS</text>
<text x="171.7" y="146">12</text>
<text x="252.2" y="144.8">1</text>
<text x="94.8" y="151.1">5</text>
<text x="103.9" y="155.7" transform="rotate(-90 103.9 155.7)">2</text>
<text x="112.5" y="151.1">1</text>
<text x="185.8" y="152.5" transform="rotate(-90 185.8 152.5)">6</text>
<text x="188.3" y="152.5" transform="rotate(-90 188.3 152.5)">7</text>
<text x="77.5" y="172.4">BATT_LEVEL</text>
<text x="10.3" y="185.9">D</text>
<text x="75.5" y="185.1">BT_OUT</text>
<text x="285.3" y="185.9">D</text>
<text x="35" y="199.9">1</text>
<text x="85" y="199.9">2</text>
<text x="135" y="199.9">3</text>
<text x="185" y="199.9">4</text>
<text x="235" y="199.9">5</text>
<text x="285" y="199.9">6</text>
</g>
<g font-size="1.8" fill="#008484">
<text x="86.5" y="17.9" transform="rotate(-90 86.5 17.9)">R13</text>
<text x="88.8" y="17.8" transform="rotate(-90 88.8 17.8)">4.7M</text>
<text x="197.3" y="14.3">GND</text>
<text x="206.2" y="14.3">GND</text>
<text x="213.8" y="14.3">GND</text>
<text x="221.4" y="14.3">GND</text>
<text x="50.2" y="20.9">J1</text>
<text x="50.9" y="23.2">Conn_01x01_Male</text>
<text x="86.4" y="23.2">C17</text>
<text x="202.5" y="21.3">C1</text>
<text x="203" y="23.6">100 nF</text>
<text x="211.4" y="21.3">C2</text>
<text x="211.8" y="23.6">2.2 uF</text>
<text x="219" y="21.3">C3</text>
<text x="219.5" y="23.6">100 pF</text>
<text x="226.6" y="21.3">C4</text>
<text x="227.1" y="23.6">100 nF</text>
<text x="235.1" y="22.5">10 uH</text>
<text x="236.5" y="20.2">L1</text>
<text x="247.8" y="22.5">15 nH</text>
<text x="249.2" y="20.2">L2</text>
<text x="56.5" y="27.2">J2</text>
<text x="57.2" y="29.5">Conn_01x01_Male</text>
<text x="78.9" y="26" transform="rotate(-90 78.9 26)">4.7M</text>
<text x="81.2" y="25.3" transform="rotate(-90 81.2 25.3)">R12</text>
<text x="86.7" y="25.5">2.2 uF</text>
<text x="193.3" y="29.2">+3.3V</text>
<text x="228.9" y="29.2">+3.3V</text>
<text x="63.1" y="35.1">AD8293G80ARJZ-R2</text>
<text x="70.6" y="32.8">U1</text>
<text x="81.3" y="32.6">GND</text>
<text x="100" y="32.3">+3.3V</text>
<text x="100.3" y="35.9">C6</text>
<text x="193.6" y="32.7">C5</text>
<text x="194.1" y="35">2.2 uF</text>
<text x="40.3" y="41.2">+3.3V</text>
<text x="100.8" y="38.2">100 nF</text>
<text x="211.5" y="39.8" transform="rotate(-90 211.5 39.8)">DEC1</text>
<text x="214" y="39.8" transform="rotate(-90 214 39.8)">DEC2</text>
<text x="216.5" y="39.8" transform="rotate(-90 216.5 39.8)">DEC3</text>
<text x="219.1" y="39.8" transform="rotate(-90 219.1 39.8)">DEC4</text>
<text x="224.2" y="38.8" transform="rotate(-90 224.2 38.8)">VDD</text>
<text x="229.2" y="38.9" transform="rotate(-90 229.2 38.9)">DCC</text>
<text x="235" y="37.7">P0.00/XL1</text>
<text x="235" y="40.3">P0.01/XL2</text>
<text x="39.4" y="44.8">R1</text>
<text x="39.7" y="47.1">200k</text>
<text x="93.1" y="47.3">C7</text>
<text x="188.7" y="42.1">GND</text>
<text x="234.2" y="42.8">P0.02/AIN0</text>
<text x="234.2" y="45.3">P0.03/AIN1</text>
<text x="234.2" y="47.9">P0.04/AIN2</text>
<text x="266.9" y="46.5">LED_BGRA</text>
<text x="270.6" y="44.1">D1</text>
<text x="29.1" y="52.4">C9</text>
<text x="39.4" y="52.4">R4</text>
<text x="90.3" y="49.7">39 nF</text>
<text x="176.1" y="48.2">AE2</text>
<text x="176.3" y="50.5">Antenna</text>
<text x="186.9" y="53.2">L3</text>
<text x="190.9" y="49.5">GND</text>
<text x="200.4" y="53.1">0.8 pF</text>
<text x="234.2" y="50.4">P0.05/AIN3</text>
<text x="238.7" y="53">P0.06</text>
<text x="274.9" y="52.4">+3.3V</text>
<text x="29.7" y="54.7">100 nF</text>
<text x="39.7" y="54.7">100k</text>
<text x="96.6" y="56.7">GND</text>
<text x="138.6" y="57">U3</text>
<text x="185.3" y="55.5">5.1 nH</text>
<text x="200" y="55.4">C8</text>
<text x="203.7" y="58">ANT</text>
<text x="238.7" y="58">P0.08</text>
<text x="238.7" y="55.5">P0.07</text>
<text x="262.4" y="55" transform="rotate(-90 262.4 55)">2k</text>
<text x="264.7" y="55.3" transform="rotate(-90 264.7 55.3)">R2</text>
<text x="35.6" y="61.8">GND</text>
<text x="87.7" y="64.3">GND</text>
<text x="122.2" y="62.2">+BATT</text>
<text x="134.9" y="63.1">VI</text>
<text x="142" y="63.1">VO</text>
<text x="152.7" y="60.9">+3.3V</text>
<text x="180.6" y="62.8">12 pF</text>
<text x="181.3" y="60.5">C10</text>
<text x="233.6" y="60.6">NFC1/P0.09</text>
<text x="233.6" y="63.1">NFC2/P0.10</text>
<text x="238.7" y="65.7">P0.11</text>
<text x="262.4" y="65.2" transform="rotate(-90 262.4 65.2)">2k</text>
<text x="262.4" y="60.1" transform="rotate(-90 262.4 60.1)">2k</text>
<text x="264.7" y="65.4" transform="rotate(-90 264.7 65.4)">R5</text>
<text x="264.7" y="60.4" transform="rotate(-90 264.7 60.4)">R3</text>
<text x="132.8" y="68.3">C13</text>
<text x="133.1" y="70.6">2.2 uF</text>
<text x="140.3" y="67.3" transform="rotate(-90 140.3 67.3)">GND</text>
<text x="153.1" y="68.3">C14</text>
<text x="153.4" y="70.6">2.2 uF</text>
<text x="171.8" y="67.1">GND</text>
<text x="193.3" y="70.7">GND</text>
<text x="203.7" y="70.7">XC1</text>
<text x="238.7" y="68.2">P0.12</text>
<text x="238.7" y="70.7">P0.13</text>
<text x="70" y="77.2" transform="rotate(-90 70 77.2)">C11</text>
<text x="127.7" y="77.7">GND</text>
<text x="137.9" y="75.1">GND</text>
<text x="148" y="77.7">GND</text>
<text x="176.9" y="75.9">GND</text>
<text x="195.5" y="74.6">Y1</text>
<text x="195.7" y="77">32MHz</text>
<text x="238.7" y="73.3">P0.14</text>
<text x="238.7" y="75.8">P0.15</text>
<text x="72.3" y="80" transform="rotate(-90 72.3 80)">680 pF</text>
<text x="180.6" y="80.6">12 pF</text>
<text x="181.3" y="78.3">C12</text>
<text x="203.7" y="80.9">XC2</text>
<text x="234" y="83.4">P0.18/SWO</text>
<text x="238.7" y="78.4">P0.16</text>
<text x="238.7" y="80.9">P0.17</text>
<text x="262.7" y="83">22k</text>
<text x="263" y="80.7">R6</text>
<text x="171.8" y="84.8">GND</text>
<text x="238.7" y="86">P0.19</text>
<text x="238.7" y="88.5">P0.20</text>
<text x="261" y="88.6">R7</text>
<text x="127.1" y="94.2">U4</text>
<text x="203.7" y="91.1">P0.21/~{RESET}</text>
<text x="203.7" y="93.6">SWDCLK</text>
<text x="238.7" y="91.1">P0.22</text>
<text x="238.7" y="93.6">P0.23</text>
<text x="251.4" y="92.3" transform="rotate(-90 251.4 92.3)">GND</text>
<text x="261.3" y="90.9">100k</text>
<text x="24.2" y="96.2">+4V</text>
<text x="31.4" y="101.2">J6</text>
<text x="54.7" y="96.2">+4V</text>
<text x="61.9" y="101.2">J7</text>
<text x="102.4" y="98.2">U5</text>
<text x="110.8" y="99">+BATT</text>
<text x="124.2" y="99.9">Vout</text>
<text x="125" y="96.5">MT9700</text>
<text x="129.6" y="99.9">Vin</text>
<text x="136.3" y="96.4">+3V8</text>
<text x="203.7" y="96.1">SWDIO</text>
<text x="238.7" y="96.1">P0.24</text>
<text x="238.7" y="98.7">P0.25</text>
<text x="238.7" y="101.2">P0.26</text>
<text x="257.2" y="98">GND</text>
<text x="23.6" y="107.5">GND</text>
<text x="32.2" y="103.5">Conn_01x02_Female</text>
<text x="54" y="107.5">GND</text>
<text x="62.6" y="103.5">Conn_01x02_Female</text>
<text x="114.4" y="103.9" transform="rotate(-90 114.4 103.9)">GND</text>
<text x="124.2" y="102.5">GND</text>
<text x="124.2" y="105">SET</text>
<text x="129.9" y="105">EN</text>
<text x="234.2" y="106.3">P0.28/AIN4</text>
<text x="238.7" y="103.8">P0.27</text>
<text x="28.3" y="111.1">Conn_01x01_Male</text>
<text x="32.4" y="110.2">+4V</text>
<text x="35" y="108.8">J4</text>
<text x="46" y="114">J5</text>
<text x="102.3" y="112">GND</text>
<text x="121.4" y="113.3" transform="rotate(-90 121.4 113.3)">10k</text>
<text x="123.7" y="113.5" transform="rotate(-90 123.7 113.5)">R14</text>
<text x="130.8" y="110" transform="rotate(-90 130.8 110)">GND</text>
<text x="234.2" y="108.8">P0.29/AIN5</text>
<text x="234.2" y="111.4">P0.30/AIN6</text>
<text x="234.2" y="113.9">P0.31/AIN7</text>
<text x="32" y="116.3">Conn_01x01_Male</text>
<text x="52.1" y="118.9">GND</text>
<text x="224.2" y="115.3" transform="rotate(-90 224.2 115.3)">VSS</text>
<text x="38.4" y="124.9">J3</text>
<text x="188.9" y="123.1">+3.3V</text>
<text x="216.8" y="123.5">nRF52810-QFxx</text>
<text x="221.7" y="123.4">GND</text>
<text x="222.4" y="121.2">U2</text>
<text x="20.4" y="127.3">+5V</text>
<text x="30.4" y="127.2">USB4080-03-A_REVA</text>
<text x="55.9" y="127.3">+5V</text>
<text x="76.3" y="129.8">+5V</text>
<text x="175.1" y="131.7">SDO/SA0</text>
<text x="189.2" y="131.5" transform="rotate(-90 189.2 131.5)">VDD</text>
<text x="193.1" y="131.7">INT1</text>
<text x="103" y="137.3">U6</text>
<text x="110" y="137.6" transform="rotate(-90 110 137.6)">2k</text>
<text x="112.3" y="137.8" transform="rotate(-90 112.3 137.8)">R8</text>
<text x="120" y="137.1">D2</text>
<text x="175.1" y="134.2">SDX</text>
<text x="175.1" y="136.8">SCX</text>
<text x="186.7" y="133.4" transform="rotate(-90 186.7 133.4)">VDDIO</text>
<text x="193.1" y="134.2">INT2</text>
<text x="243.4" y="134.6">SWD_POGO</text>
<text x="246.9" y="132.3">SC1</text>
<text x="12.1" y="143.7">GND</text>
<text x="80.7" y="142">C15</text>
<text x="86.4" y="139.6">TP4054_replacement_for_MCP73831-2-OT</text>
<text x="120" y="139.4">LED GREEN</text>
<text x="169" y="141.2">GND</text>
<text x="175.1" y="141.9">SDA</text>
<text x="202.6" y="138.1">U7</text>
<text x="202.7" y="140.5">LSM6DS3</text>
<text x="241.4" y="138">SWDCLK</text>
<text x="243.2" y="140.6">SWDIO</text>
<text x="246" y="143.1">3V3</text>
<text x="268.3" y="142.2">+3.3V</text>
<text x="17.3" y="144.3" transform="rotate(-90 17.3 144.3)">5.1k</text>
<text x="19.6" y="144" transform="rotate(-90 19.6 144)">R15</text>
<text x="81" y="144.3">2.2 uF</text>
<text x="105.9" y="146.9">VBAT</text>
<text x="175.1" y="146.9">CS</text>
<text x="175.1" y="144.4">SCL</text>
<text x="186.7" y="149.6" transform="rotate(-90 186.7 149.6)">GND</text>
<text x="189.2" y="149.6" transform="rotate(-90 189.2 149.6)">GND</text>
<text x="245.2" y="145.7">GND</text>
<text x="60.5" y="151.9" transform="rotate(-90 60.5 151.9)">5.1k</text>
<text x="62.8" y="151.6" transform="rotate(-90 62.8 151.6)">R16</text>
<text x="62.9" y="151.3">GND</text>
<text x="75.6" y="151.3">GND</text>
<text x="92" y="155.6" transform="rotate(-90 92 155.6)">R9</text>
<text x="97.5" y="152">PROG</text>
<text x="104.8" y="152.9" transform="rotate(-90 104.8 152.9)">VSS VDD</text>
<text x="106.1" y="152">STAT</text>
<text x="253.4" y="150.1">GND</text>
<text x="19.8" y="158.9">GND</text>
<text x="55.3" y="158.9">GND</text>
<text x="80.7" y="156.4">GND</text>
<text x="89.7" y="156.4" transform="rotate(-90 89.7 156.4)">10k</text>
<text x="102.3" y="161.5">GND</text>
<text x="184.2" y="158.9">GND</text>
<text x="19.8" y="164">GND</text>
<text x="61.2" y="162.5">+BATT</text>
<text x="70.7" y="166.1">R10</text>
<text x="70.8" y="168.4">200k</text>
<text x="122.2" y="173">F1</text>
<text x="125.8" y="173">+4V</text>
<text x="62.9" y="175">C16</text>
<text x="63.3" y="177.3">100 nF</text>
<text x="70.7" y="175">R11</text>
<text x="70.8" y="177.3">100k</text>
<text x="87" y="177.8">SW1</text>
<text x="104.6" y="178.9">+3V8</text>
<text x="121.1" y="175.5">Fuse</text>
<text x="66.7" y="184.3">GND</text>
<text x="84.8" y="180.1">SW_Push</text>
<text x="103.8" y="185.5">D3</text>
<text x="103.7" y="188">D</text>
<text x="99.8" y="194.5">GND</text>
</g>
<text font-size="1.8" fill="#008400" x="95.3" y="45.3">GND</text>
<g font-size="1.4" fill="#008484">
<text x="80.7" y="39.5">VS+</text>
<text x="60.1" y="47.1">IN-</text>
<text x="60.1" y="44.6">IN+</text>
<text x="77.4" y="44.6">ADCOUT</text>
<text x="80.5" y="47.1">OUT</text>
<text x="60.1" y="49.7">REF</text>
<text x="60.1" y="54.7">FILT</text>
<text x="80.3" y="59.8">GND</text>
<text x="27.7" y="131.6">VBUS_A</text>
<text x="45.3" y="131.6">VBUS_B</text>
<text x="27.7" y="134.1">SSTXP1</text>
<text x="27.7" y="136.6">SSTXN1</text>
<text x="45.4" y="136.6">SSRXN1</text>
<text x="45.5" y="134.1">SSRXP1</text>
<text x="27.7" y="139.2">CC1</text>
<text x="27.7" y="141.7">DP1</text>
<text x="47.3" y="139.2">SBU2</text>
<text x="48.2" y="141.7">DN2</text>
<text x="27.7" y="149.3">SSRXN2</text>
<text x="27.7" y="144.3">DN1</text>
<text x="27.7" y="146.8">SBU1</text>
<text x="45.5" y="149.3">SSTXN2</text>
<text x="48.2" y="146.8">CC2</text>
<text x="48.3" y="144.3">DP2</text>
<text x="27.7" y="154.4">GND_A</text>
<text x="27.7" y="151.9">SSRXP2</text>
<text x="45.6" y="151.9">SSTXP2</text>
<text x="46.1" y="154.4">GND_B</text>
<text x="27.7" y="159.5">SHIELD</text>
</g>
<g font-size="1.4" fill="#840000">
<text x="86.6" y="38.7">7</text>
<text x="56.1" y="46.3">1</text>
<text x="56.1" y="43.8">8</text>
<text x="86.6" y="43.8">4</text>
<text x="86.6" y="46.3">6</text>
<text x="56.1" y="48.9">3</text>
<text x="56.1" y="54">5</text>
<text x="86.6" y="59">2</text>
<text x="98" y="102.9">1</text>
<text x="98" y="105.4">2</text>
<text x="108.2" y="104.1">4</text>
<text x="23.2" y="130.8">A4</text>
<text x="53.7" y="130.8">B4</text>
<text x="23.2" y="133.3">A2</text>
<text x="23.2" y="135.9">A3</text>
<text x="53.3" y="135.9">B10</text>
<text x="53.3" y="133.3">B11</text>
<text x="23.2" y="138.4">A5</text>
<text x="23.2" y="141">A6</text>
<text x="23.2" y="143.5">A7</text>
<text x="53.7" y="143.5">B6</text>
<text x="53.7" y="141">B7</text>
<text x="53.7" y="138.4">B8</text>
<text x="22.8" y="148.6">A10</text>
<text x="23.2" y="146">A8</text>
<text x="53.7" y="148.6">B3</text>
<text x="53.7" y="146">B5</text>
<text x="22.8" y="151.1">A11</text>
<text x="23.2" y="153.7">A1</text>
<text x="53.7" y="153.7">B1</text>
<text x="53.7" y="151.1">B2</text>
<text x="23.2" y="158.7">G1</text>
<text x="24.3" y="158.7">2</text>
</g>
</svg>
